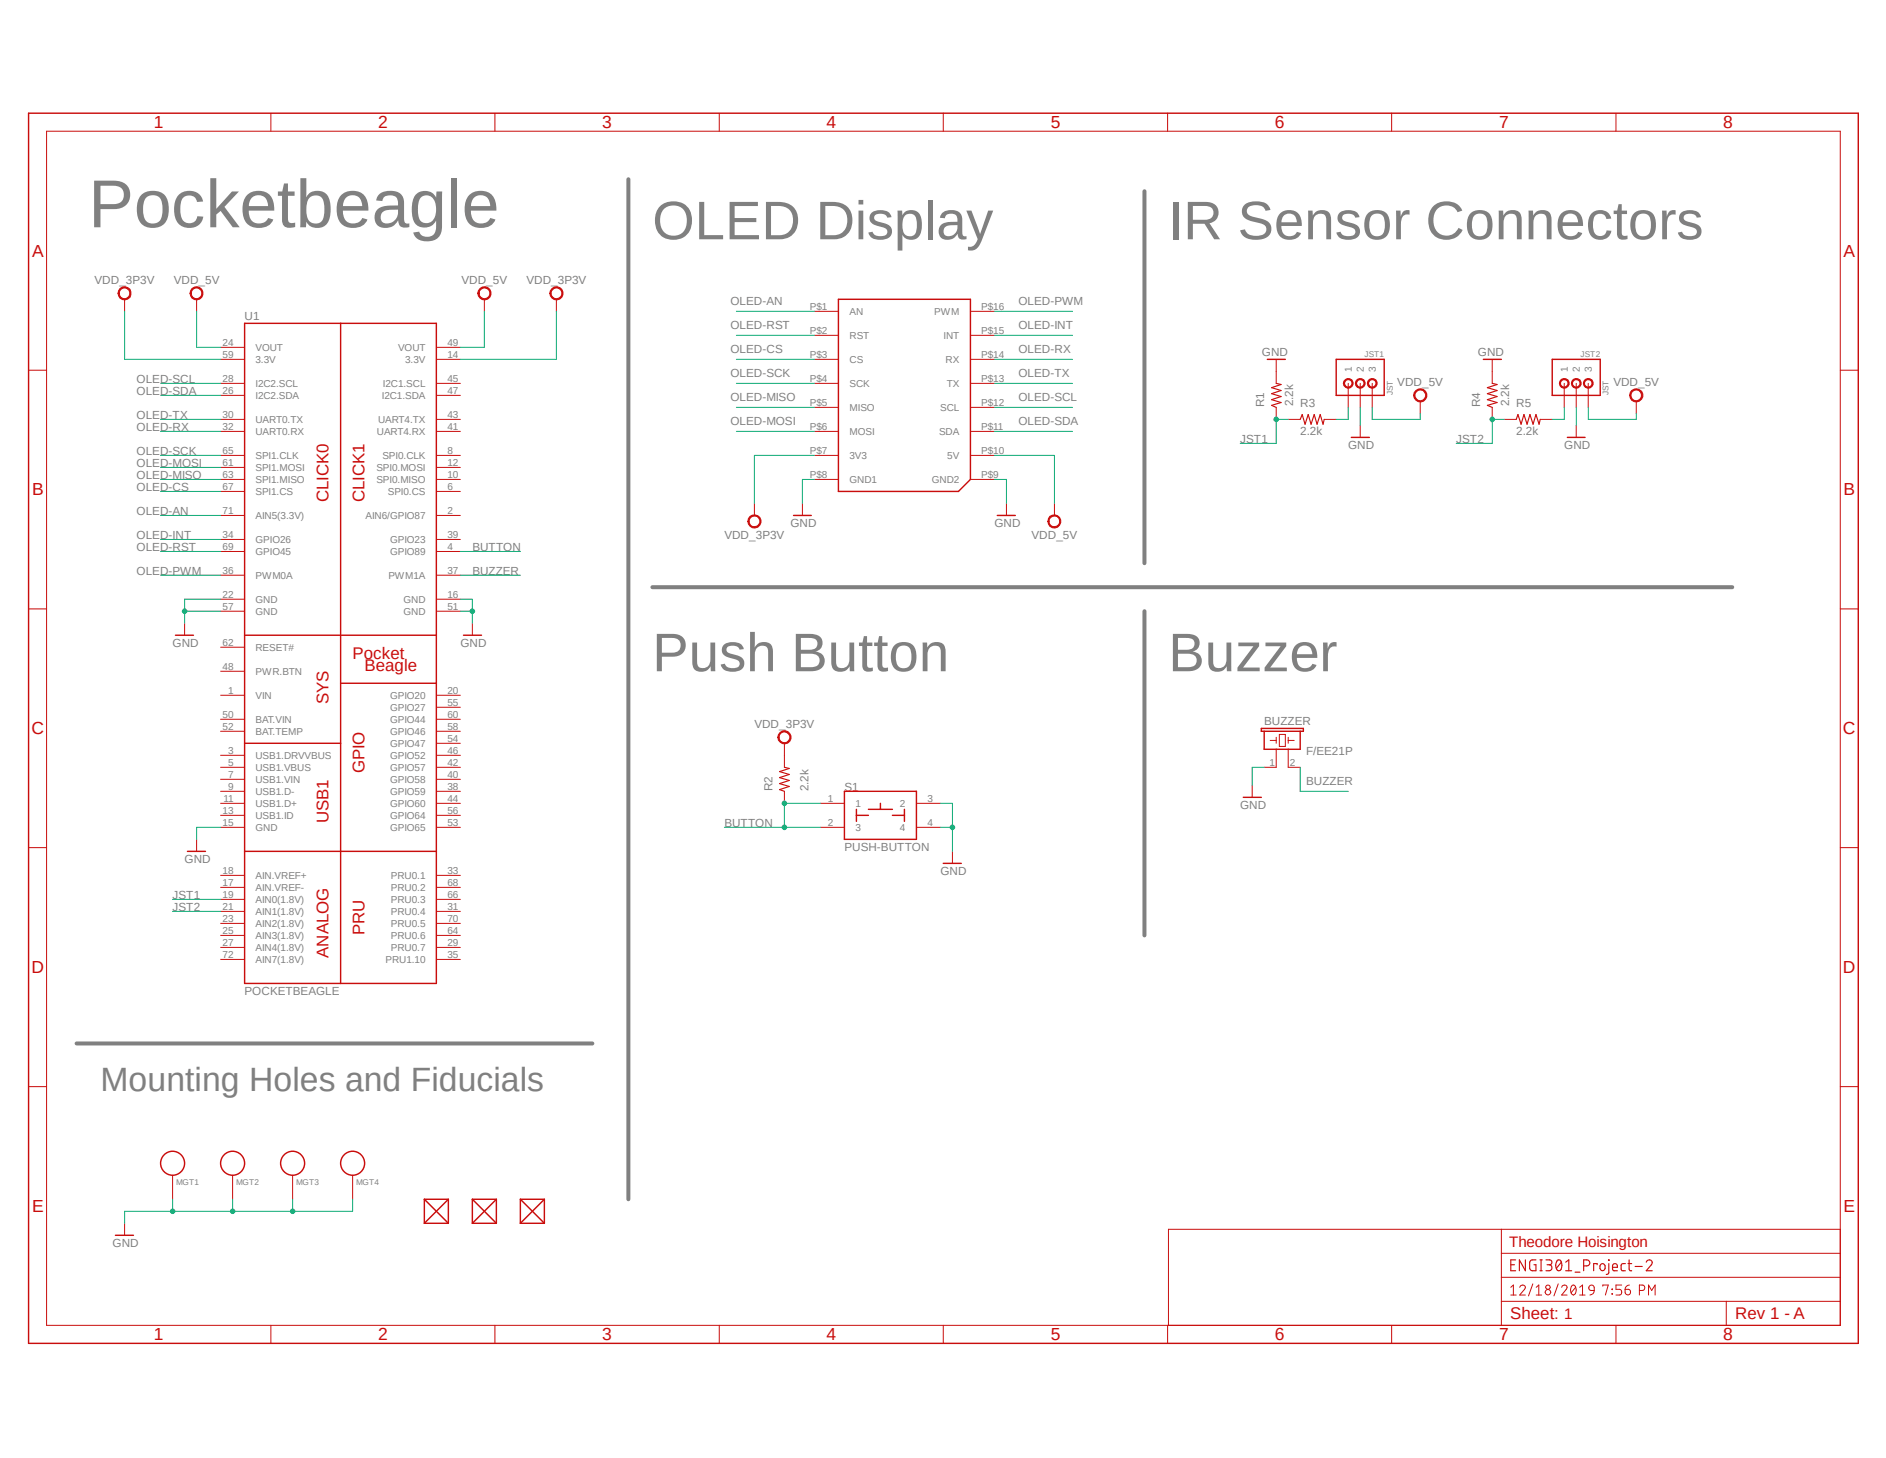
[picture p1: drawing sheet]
<svg xmlns="http://www.w3.org/2000/svg" width="279mm" height="216mm" viewBox="0 0 279 216" stroke-linecap="round" stroke-linejoin="round" font-family="sans-serif">
<path d="M3.9 16.6l271.6 182.7M275.5 16.6l-271.6 182.7" fill="none" stroke="#fff" stroke-width=".15"/>
<path d="M93.1 26.5v151.1M169.5 28.3v55.1M96.6 87h160M169.5 90.5v48M11.3 154.5h76.5" fill="none" stroke="#808080" stroke-width=".59"/>
<g fill="none" stroke="#c90d0c" stroke-width=".15">
<path d="M32.7 53.2h3.5M32.7 51.4h3.5M32.7 58.5h3.5M32.7 56.8h3.5M64.6 53.2h3.6M64.6 51.4h3.6M64.6 58.5h3.6M64.6 56.8h3.6M120.6 53.2h3.6M120.6 56.8h3.6M120.6 46.1h3.6M120.6 49.7h3.6"/>
<path d="M143.8 53.2h3.5M143.8 56.8h3.5M143.8 46.1h3.5M143.8 49.7h3.5M32.7 76.3h3.5M32.7 72.8h3.5M32.7 67.4h3.5M32.7 71h3.5M32.7 69.2h3.5M32.7 62.1h3.5M32.7 63.9h3.5M32.7 79.9h3.5"/>
<path d="M64.6 76.3h3.6M64.6 72.8h3.6M64.6 67.4h3.6M64.6 71h3.6M64.6 69.2h3.6M64.6 62.1h3.6M64.6 63.9h3.6M64.6 79.9h3.6M120.6 67.4h3.6M120.6 71h3.6M120.6 63.9h3.6M120.6 60.3h3.6"/>
<path d="M143.8 67.4h3.5M143.8 71h3.5M143.8 63.9h3.5M143.8 60.3h3.5M233.5 63v1.8M32.7 81.7h3.5M32.7 88.7h3.5M32.7 85.2h3.5M32.7 90.5h3.5M32.7 99.4h3.5M32.7 95.8h3.5M64.6 81.7h3.6"/>
<path d="M64.6 88.7h3.6M64.6 85.2h3.6M64.6 90.5h3.6M32.7 103h3.5M32.7 111.8h3.5M32.7 113.6h3.5M32.7 115.4h3.5M32.7 117.2h3.5M32.7 119h3.5M32.7 106.5h3.5M32.7 108.3h3.5M64.6 103h3.6"/>
<path d="M64.6 111.8h3.6M64.6 113.6h3.6M64.6 115.4h3.6M64.6 117.2h3.6M64.6 119h3.6M64.6 104.7h3.6M64.6 106.5h3.6M64.6 108.3h3.6M64.6 110.1h3.6M185.5 116.3v1.8M188.2 109.6h.9M189.1 111v2.6h-1.8"/>
<path d="M189.1 109.2v.9M189.5 108.8h.9v1.7h-.9zM190.8 111v2.6h1.8M190.8 109.6h.9M190.8 109.2v.9M32.7 120.7h3.5M32.7 122.5h3.5M32.7 131.4h3.5M32.7 133.2h3.5M32.7 135h3.5M32.7 136.7h3.5M32.7 138.5h3.5"/>
<path d="M32.7 129.6h3.5M64.6 120.7h3.6M64.6 122.5h3.6M64.6 131.4h3.6M64.6 133.2h3.6M64.6 135h3.6M64.6 136.7h3.6M64.6 138.5h3.6M64.6 129.6h3.6M32.7 140.3h3.5M32.7 142.1h3.5M64.6 140.3h3.6"/>
<path d="M64.6 142.1h3.6"/>
</g>
<path d="M36.2 47.9h28.4v97.7h-28.4zM50.5 47.9v97.7M124.2 44.3h19.6v26.7l-1.8 1.8h-17.8zM232.2 64.8h2.6M36.2 94.1h28.4M36.2 110.1h14.3M50.5 101.2h14.1M184.2 118.1h2.7M186.9 107.9h6.2v.4h-6.2zM187.3 108.3v2.7h5.3v-2.7M36.2 126.1h28.4" fill="none" stroke="#c90d0c" stroke-width=".21"/>
<path d="M241.7 57.8a.99 .99 0 0 1 1.6 .2 .99 .99 0 0 1-.6 1.5 .99 .99 0 0 1-1.3-1h.2a.8 .8 0 0 1 1-.7 .8 .8 0 0 1 .5 1.1 .8 .8 0 0 1-1.2 .2l-.3-.6h-.2l.1-.4z" fill-rule="evenodd" fill="#c90d0c"/>
<path d="M241.7 57.8a.99 .99 0 0 1 1.6 .2 .99 .99 0 0 1-.6 1.5 .99 .99 0 0 1-1.3-1h.2a.8 .8 0 0 1 1-.7 .8 .8 0 0 1 .5 1.1 .8 .8 0 0 1-1.2 .2l-.3-.6h-.2l.1-.4zM242.4 59.4v1.8" fill="none" stroke="#c90d0c" stroke-width=".15"/>
<path d="M155.5 76.5a.97 .97 0 0 1 1.5 .2 .97 .97 0 0 1-.5 1.4 .97 .97 0 0 1-1.3-.9h.2a.8 .8 0 0 1 1.1-.7 .8 .8 0 0 1 .2 1.3 .8 .8 0 0 1-1.3-.3v-.3h-.2l.1-.4z" fill-rule="evenodd" fill="#c90d0c"/>
<path d="M155.5 76.5a.97 .97 0 0 1 1.5 .2 .97 .97 0 0 1-.5 1.4 .97 .97 0 0 1-1.3-.9h.2a.8 .8 0 0 1 1.1-.7 .8 .8 0 0 1 .2 1.3 .8 .8 0 0 1-1.3-.3v-.3h-.2l.1-.4zM156.2 74.5v1.8" fill="none" stroke="#c90d0c" stroke-width=".15"/>
<path d="M111.1 76.5a.98 .98 0 0 1 1.5 .2 .98 .98 0 0 1-.6 1.4 .98 .98 0 0 1-1.2-.9h.2a.81 .81 0 0 1 1-.8 .81 .81 0 0 1 .4 1.3 .81 .81 0 0 1-1.4-.2v-.3h-.2l.1-.4z" fill-rule="evenodd" fill="#c90d0c"/>
<path d="M111.1 76.5a.98 .98 0 0 1 1.5 .2 .98 .98 0 0 1-.6 1.4 .98 .98 0 0 1-1.2-.9h.2a.81 .81 0 0 1 1-.8 .81 .81 0 0 1 .4 1.3 .81 .81 0 0 1-1.4-.2v-.3h-.2l.1-.4zM111.8 74.5v1.8M118.9 74.5v1.8M149.1 74.5v1.8M70 92.3v1.8" fill="none" stroke="#c90d0c" stroke-width=".15"/>
<path d="M117.6 76.3h2.6M147.7 76.3h2.7M68.7 94.1h2.6" fill="none" stroke="#c90d0c" stroke-width=".21"/>
<path d="M28.4 42.7a.97 .97 0 0 1 1.6 .2 .97 .97 0 0 1-.6 1.4 .97 .97 0 0 1-1.2-.9h.1a.79 .79 0 0 1 1.1-.7 .79 .79 0 0 1 .3 1.2 .79 .79 0 0 1-1.3-.1l-.1-.4h-.1z" fill-rule="evenodd" fill="#c90d0c"/>
<path d="M28.4 42.7a.97 .97 0 0 1 1.6 .2 .97 .97 0 0 1-.6 1.4 .97 .97 0 0 1-1.2-.9h.1a.79 .79 0 0 1 1.1-.7 .79 .79 0 0 1 .3 1.2 .79 .79 0 0 1-1.3-.1l-.1-.4h-.1zM29.1 44.3v1.8" fill="none" stroke="#c90d0c" stroke-width=".15"/>
<path d="M17.8 42.7a.97 .97 0 0 1 1.5 .2 .97 .97 0 0 1-.6 1.4 .97 .97 0 0 1-1.2-.9h.2a.79 .79 0 0 1 1-.7 .79 .79 0 0 1 .3 1.2 .79 .79 0 0 1-1.3-.1v-.4h-.2z" fill-rule="evenodd" fill="#c90d0c"/>
<path d="M17.8 42.7a.97 .97 0 0 1 1.5 .2 .97 .97 0 0 1-.6 1.4 .97 .97 0 0 1-1.2-.9h.2a.79 .79 0 0 1 1-.7 .79 .79 0 0 1 .3 1.2 .79 .79 0 0 1-1.3-.1v-.4h-.2zM18.5 44.3v1.8M27.3 92.3v1.8M121.5 119h3.6M135.8 119h3.5M121.5 122.5h3.6M135.8 122.5h3.5M141.1 126.1v1.7" fill="none" stroke="#c90d0c" stroke-width=".15"/>
<path d="M26 94.1h2.7M125.1 117.2h10.7v7.1h-10.7zM126.9 119.8v1.8M128.7 119.8h3.5M130.4 119v.8M134 119.8v1.8M126.9 120.7h1.8M132.2 120.7h1.8M139.7 127.8h2.7" fill="none" stroke="#c90d0c" stroke-width=".21"/>
<path d="M115.6 108.5a.98 .98 0 0 1 1.5 .3 .98 .98 0 0 1-.7 1.4 .98 .98 0 0 1-1.2-1h.2a.81 .81 0 0 1 1.1-.8 .81 .81 0 0 1 .3 1.3 .81 .81 0 0 1-1.3-.2l-.1-.3h-.2l.1-.4z" fill-rule="evenodd" fill="#c90d0c"/>
<path d="M221.1 53.2v3.6M201.5 63v1.8M221.1 60.3v1.8M222.8 62.1h1.8M228.2 62.1h1.8M115.6 108.5a.98 .98 0 0 1 1.5 .3 .98 .98 0 0 1-.7 1.4 .98 .98 0 0 1-1.2-1h.2a.81 .81 0 0 1 1.1-.8 .81 .81 0 0 1 .3 1.3 .81 .81 0 0 1-1.3-.2l-.1-.3h-.2l.1-.4zM116.2 110.1v3.5M116.2 117.2v1.8" fill="none" stroke="#c90d0c" stroke-width=".15"/>
<path d="M221.1 56.8l.7 .1-1.5 .5 1.5 .4-1.5 .5 1.5 .4-1.5 .5 1.5 .4-1.5 .4 .8 .3M224.6 62.1l.3-.7 .4 1.4 .5-1.4 .4 1.4 .5-1.4 .4 1.4 .4-1.4 .5 1.4 .2-.7M116.2 113.6l.7 .2-1.4 .5 1.4 .4-1.4 .4 1.4 .5-1.4 .4 1.4 .5-1.4 .4 .7 .3" fill="none" stroke="#c90d0c" stroke-width=".17"/>
<path d="M219.8 53.2h2.6M200.2 64.8h2.7" fill="none" stroke="#c90d0c" stroke-width=".21"/>
<path d="M209.8 57.8a.98 .98 0 0 1 1.5 .3 .98 .98 0 0 1-.7 1.4 .98 .98 0 0 1-1.2-1h.2a.79 .79 0 0 1 .9-.7 .79 .79 0 0 1 .6 1.1 .79 .79 0 0 1-1.2 .2l-.3-.6h-.2l.1-.4z" fill-rule="evenodd" fill="#c90d0c"/>
<g fill="none" stroke="#c90d0c" stroke-width=".15">
<path d="M6.9 19.4h265.7v176.9h-265.7zM40.1 16.8v2.6M73.3 16.8v2.6M106.6 16.8v2.6M139.7 16.8v2.6M173 16.8v2.6M206.2 16.8v2.6M239.4 16.8v2.6M4.2 54.8h2.7M189.1 53.2v3.6M209.8 57.8a.98 .98 0 0 1 1.5 .3 .98 .98 0 0 1-.7 1.4 .98 .98 0 0 1-1.2-1h.2a.79 .79 0 0 1 .9-.7 .79 .79 0 0 1 .6 1.1 .79 .79 0 0 1-1.2 .2l-.3-.6h-.2l.1-.4zM210.4 59.4v1.8"/>
<path d="M272.6 54.8h2.7M189.1 60.3v1.8M190.8 62.1h1.8M196.2 62.1h1.8M4.2 90.2h2.7M272.6 90.2h2.7M4.2 125.5h2.7M29.1 124.3v1.8M272.6 125.5h2.7M4.2 160.9h2.7M272.6 160.9h2.7M40.1 196.3v2.6"/>
<path d="M73.3 196.3v2.6M106.6 196.3v2.6M139.7 196.3v2.6M173 196.3v2.6M206.2 196.3v2.6M222.4 192.7h50.2M222.4 182v14.3M222.4 189.1h50.2M222.4 185.6h50.2M223.8 190.6l.4-.3v1.5M223.8 191.8h.8M225.1 190.6a.43 .43 0 0 1 .5-.3 .43 .43 0 0 1 .4 .3l-.2 .3-.7 .9h.9"/>
<path d="M227.1 190.1l-.7 1.8M227.6 191.8h.8M227.6 190.6l.4-.3v1.5M230.8 190.1l-.6 1.8M231.4 190.6a.4 .4 0 0 1 .5-.3 .4 .4 0 0 1 .1 .6l-.6 .9h.8M232.9 190.3h.2a.86 .86 0 0 1 0 1.5 .93 .93 0 0 1-.2-1.5zM233.4 190.6l-.7 .8M234 191.8h.8M234 190.6l.4-.3v1.5M235.4 190.5a.41 .41 0 0 1 .5-.2 .41 .41 0 0 1 .3 .4v.4h-.5a.38 .38 0 0 1-.3-.6zM236.2 191.1a.65 .65 0 0 1-.7 .7M237.4 190.5v-.2h.9l-.5 1.5"/>
<path d="M238.8 190.9l.1 .1zM238.8 191.6h.1zM239.4 196.3v2.6M240.2 190.3h-.8v.6h.5a.43 .43 0 0 1 .4 .4 .43 .43 0 0 1-.4 .5h-.5M240.7 190.9h.6a.42 .42 0 0 1 .3 .5 .42 .42 0 0 1-.5 .3 .42 .42 0 0 1-.4-.4zM241.4 190.3a.65 .65 0 0 0-.7 .6M242.9 191.1h.4a.4 .4 0 0 0 .4-.4 .4 .4 0 0 0-.4-.4h-.4v1.5M244.2 191.8v-1.5l.5 .8 .5-.8v1.5M255.7 192.7v3.6M272.6 182h-99.5v14.3"/>
<circle cx="229.3" cy="190.6" r=".33"/>
<circle cx="229.3" cy="191.3" r=".41"/>
</g>
<g fill="none" stroke="#c90d0c" stroke-width=".17">
<path d="M189.1 56.8l.7 .1-1.4 .5 1.4 .4-1.4 .5 1.4 .4-1.4 .5 1.4 .4-1.4 .4 .7 .3M192.6 62.1l.3-.7 .4 1.4 .5-1.4 .4 1.4 .5-1.4 .4 1.4 .5-1.4 .4 1.4 .2-.7M223.8 187.3h.6M224.5 186.6h-.7v1.6h.7M226 186.6v1.6l-.9-1.6v1.6M227.5 186.6h-.7l-.2 .3v.9l.2 .3 .7 .1v-.9h-.3M228.1 188.2h.4M228.1 186.6h.4M228.3 186.6v1.6M229 186.6h.7a.37 .37 0 0 1 .2 .4 .37 .37 0 0 1-.3 .3h-.4M229.5 187.3h.2a.46 .46 0 0 1 .2 .5 .46 .46 0 0 1-.4 .4h-.5M230.7 186.6h.2a.65 .65 0 0 1 .5 .8 .58 .58 0 0 1-.7 .7 1.27 1.27 0 0 1 0-1.5z"/>
<path d="M231.3 186.9l-.8 .9M231.9 188.2h.9M231.9 186.9l.5-.3v1.6M233.3 188.4h.8M234.6 187.5h.5a.45 .45 0 0 0 .4-.4 .45 .45 0 0 0-.2-.5h-.7v1.6M236.6 187.3v-.2h-.5v1.1M237.2 187.2a.38 .38 0 0 1 .6 .3v.3a.38 .38 0 0 1-.4 .4 .38 .38 0 0 1-.4-.4v-.3zM238.3 186.6h.1zM238.3 187.1v1.4v.1l-.3 .1M238.9 187.7h.7a.38 .38 0 0 0-.2-.6 .38 .38 0 0 0-.5 .4v.4l.1 .3h.6M240.8 187.1l-.5 .1-.1 .2v.5l.1 .3h.5M241.2 187.1h.5"/>
<path d="M241.3 186.6v1.3l.2 .3h.2M242.2 187.5h1.1M243.9 186.9a.44 .44 0 0 1 .6-.3 .44 .44 0 0 1 .1 .7l-.7 .9h.9"/>
</g>
<path d="M4.2 16.8h271.1v182.1h-271.1zM187.7 53.2h2.7M27.8 126.1h2.6" fill="none" stroke="#c90d0c" stroke-width=".21"/>
<path d="M71.1 42.7a.98 .98 0 0 1 1.5 .3 .98 .98 0 0 1-.6 1.4 .98 .98 0 0 1-1.2-1h.2a.8 .8 0 0 1 1-.7 .8 .8 0 0 1 .5 1.1 .8 .8 0 0 1-1.3 .2l-.2-.2v-.4h-.2l.1-.3z" fill-rule="evenodd" fill="#c90d0c"/>
<path d="M71.1 42.7a.98 .98 0 0 1 1.5 .3 .98 .98 0 0 1-.6 1.4 .98 .98 0 0 1-1.2-1h.2a.8 .8 0 0 1 1-.7 .8 .8 0 0 1 .5 1.1 .8 .8 0 0 1-1.3 .2l-.2-.2v-.4h-.2l.1-.3zM71.8 44.3v1.8" fill="none" stroke="#c90d0c" stroke-width=".15"/>
<path d="M81.8 42.7a.98 .98 0 0 1 1.5 .3 .98 .98 0 0 1-.7 1.4 .98 .98 0 0 1-1.2-1h.2a.81 .81 0 0 1 1.1-.8 .81 .81 0 0 1 .3 1.4 .81 .81 0 0 1-1.3-.2l-.1-.4h-.2l.1-.3z" fill-rule="evenodd" fill="#c90d0c"/>
<path d="M81.8 42.7a.98 .98 0 0 1 1.5 .3 .98 .98 0 0 1-.7 1.4 .98 .98 0 0 1-1.2-1h.2a.81 .81 0 0 1 1.1-.8 .81 .81 0 0 1 .3 1.4 .81 .81 0 0 1-1.3-.2l-.1-.4h-.2l.1-.3zM82.4 44.3v1.8M199.7 56.8v3.5M201.5 56.8v3.5M203.3 56.8v3.5M25.6 174v3.6M34.5 174v3.6M43.3 174v3.6M52.2 174v3.6M18.5 181.1v1.8" fill="none" stroke="#c90d0c" stroke-width=".15"/>
<g fill="none" stroke="#c90d0c" stroke-width=".21">
<path d="M198 53.2h7.1v5.3h-7.1zM62.9 177.6l3.5 3.5M62.9 177.6h3.5M62.9 177.6v3.5M66.4 177.6l-3.5 3.5M66.4 177.6v3.5M70 177.6h3.5M70 177.6l3.5 3.5M70 177.6v3.5M73.5 177.6l-3.5 3.5M73.5 177.6v3.5M77.1 177.6h3.5"/>
<path d="M77.1 177.6l3.5 3.5M77.1 177.6v3.5M80.6 177.6l-3.5 3.5M80.6 177.6v3.5M17.1 182.9h2.7M62.9 181.1h3.5M70 181.1h3.5M77.1 181.1h3.5"/>
<circle cx="25.6" cy="172.3" r="1.78"/>
<circle cx="34.5" cy="172.3" r="1.78"/>
<circle cx="43.4" cy="172.3" r="1.78"/>
<circle cx="52.2" cy="172.3" r="1.78"/>
</g>
<path d="M199.3 56.2a.73 .73 0 0 1 1.1 .3 .73 .73 0 0 1-.5 1 .73 .73 0 0 1-.9-.7h.2a.55 .55 0 0 1 .7-.6 .55 .55 0 0 1 .3 .9 .55 .55 0 0 1-.9-.1l-.1-.2h-.2l.1-.4z" fill-rule="evenodd" fill="#c90d0c"/>
<path d="M199.3 56.2a.73 .73 0 0 1 1.1 .3 .73 .73 0 0 1-.5 1 .73 .73 0 0 1-.9-.7h.2a.55 .55 0 0 1 .7-.6 .55 .55 0 0 1 .3 .9 .55 .55 0 0 1-.9-.1l-.1-.2h-.2l.1-.4z" fill="none" stroke="#c90d0c" stroke-width=".15"/>
<path d="M201.1 56.2a.73 .73 0 0 1 1.1 .3 .73 .73 0 0 1-.5 1 .73 .73 0 0 1-.9-.7h.2a.55 .55 0 0 1 .7-.6 .55 .55 0 0 1 .3 .9 .55 .55 0 0 1-1-.1v-.2h-.2l.1-.4z" fill-rule="evenodd" fill="#c90d0c"/>
<path d="M201.1 56.2a.73 .73 0 0 1 1.1 .3 .73 .73 0 0 1-.5 1 .73 .73 0 0 1-.9-.7h.2a.55 .55 0 0 1 .7-.6 .55 .55 0 0 1 .3 .9 .55 .55 0 0 1-1-.1v-.2h-.2l.1-.4z" fill="none" stroke="#c90d0c" stroke-width=".15"/>
<path d="M202.9 56.2a.73 .73 0 0 1 1.1 .3 .73 .73 0 0 1-.5 1 .73 .73 0 0 1-.9-.7h.1a.55 .55 0 0 1 .7-.6 .55 .55 0 0 1 .3 .9 .55 .55 0 0 1-.9-.1l-.1-.2h-.1v-.4z" fill-rule="evenodd" fill="#c90d0c"/>
<path d="M202.9 56.2a.73 .73 0 0 1 1.1 .3 .73 .73 0 0 1-.5 1 .73 .73 0 0 1-.9-.7h.1a.55 .55 0 0 1 .7-.6 .55 .55 0 0 1 .3 .9 .55 .55 0 0 1-.9-.1l-.1-.2h-.1v-.4zM231.7 56.8v3.5M233.5 56.8v3.5M235.3 56.8v3.5" fill="none" stroke="#c90d0c" stroke-width=".15"/>
<path d="M230 53.2h7.1v5.3h-7.1z" fill="none" stroke="#c90d0c" stroke-width=".21"/>
<path d="M231.3 56.2a.73 .73 0 0 1 1.1 .3 .73 .73 0 0 1-.5 1 .73 .73 0 0 1-.9-.7h.2a.56 .56 0 0 1 .8-.5 .56 .56 0 0 1 .1 .9 .56 .56 0 0 1-.9-.2v-.2h-.2l.1-.4z" fill-rule="evenodd" fill="#c90d0c"/>
<path d="M231.3 56.2a.73 .73 0 0 1 1.1 .3 .73 .73 0 0 1-.5 1 .73 .73 0 0 1-.9-.7h.2a.56 .56 0 0 1 .8-.5 .56 .56 0 0 1 .1 .9 .56 .56 0 0 1-.9-.2v-.2h-.2l.1-.4z" fill="none" stroke="#c90d0c" stroke-width=".15"/>
<path d="M233.1 56.2a.73 .73 0 0 1 1.1 .3 .73 .73 0 0 1-.5 1 .73 .73 0 0 1-.9-.7h.2a.56 .56 0 0 1 .8-.5 .56 .56 0 0 1 .1 .9 .56 .56 0 0 1-.9-.2v-.2h-.2l.1-.4z" fill-rule="evenodd" fill="#c90d0c"/>
<path d="M233.1 56.2a.73 .73 0 0 1 1.1 .3 .73 .73 0 0 1-.5 1 .73 .73 0 0 1-.9-.7h.2a.56 .56 0 0 1 .8-.5 .56 .56 0 0 1 .1 .9 .56 .56 0 0 1-.9-.2v-.2h-.2l.1-.4z" fill="none" stroke="#c90d0c" stroke-width=".15"/>
<path d="M234.9 56.2a.73 .73 0 0 1 1.1 .3 .73 .73 0 0 1-.5 1 .73 .73 0 0 1-.9-.7h.1a.56 .56 0 0 1 .8-.5 .56 .56 0 0 1 .2 .9 .56 .56 0 0 1-.9-.2l-.1-.2h-.1l.1-.4z" fill-rule="evenodd" fill="#c90d0c"/>
<path d="M234.9 56.2a.73 .73 0 0 1 1.1 .3 .73 .73 0 0 1-.5 1 .73 .73 0 0 1-.9-.7h.1a.56 .56 0 0 1 .8-.5 .56 .56 0 0 1 .2 .9 .56 .56 0 0 1-.9-.2l-.1-.2h-.1l.1-.4z" fill="none" stroke="#c90d0c" stroke-width=".15"/>
<path d="M120.6 71h-1.7v3.5M147.3 71h1.8v3.5M68.2 88.7h1.8v1.8h-1.8M187.3 113.6h-1.8v2.7" fill="none" stroke="#0dab76" stroke-width=".15"/>
<circle cx="70" cy="90.5" r=".33" fill="#0dab76"/>
<g fill="none" stroke="#0dab76" stroke-width=".15">
<path d="M27.3 90.5h5.4M32.7 88.7h-5.4v3.6M70 90.5v1.8"/>
<circle cx="70" cy="90.5" r=".33"/>
</g>
<circle cx="27.4" cy="90.5" r=".33" fill="#0dab76"/>
<g fill="none" stroke="#0dab76" stroke-width=".15">
<path d="M139.3 119h1.8v7.1M139.3 122.5h1.8"/>
<circle cx="27.4" cy="90.5" r=".33"/>
</g>
<circle cx="141.1" cy="122.5" r=".33" fill="#0dab76"/>
<g fill="none" stroke="#0dab76" stroke-width=".15">
<path d="M32.7 122.5h-3.6v1.8M43.3 177.6v1.8M52.2 177.6v1.8h-33.7v1.7"/>
<circle cx="141.1" cy="122.5" r=".33"/>
</g>
<circle cx="43.4" cy="179.4" r=".33" fill="#0dab76"/>
<g fill="none" stroke="#0dab76" stroke-width=".15">
<path d="M34.5 177.6v1.8"/>
<circle cx="43.4" cy="179.4" r=".33"/>
</g>
<circle cx="34.5" cy="179.4" r=".33" fill="#0dab76"/>
<g fill="none" stroke="#0dab76" stroke-width=".15">
<path d="M25.6 177.6v1.8"/>
<circle cx="34.5" cy="179.4" r=".33"/>
</g>
<circle cx="25.6" cy="179.4" r=".33" fill="#0dab76"/>
<g fill="none" stroke="#0dab76" stroke-width=".15">
<path d="M18.5 46.1v7.1h14.2M23.8 56.8h8.9M23.8 58.5h8.9M29.1 46.1v5.3h3.6M71.8 46.1v5.3h-3.6M82.4 46.1v7.1h-14.2M109.1 46.1h11.5M109.1 49.7h11.5M109.1 53.2h11.5M109.1 56.8h11.5M147.3 46.1h11.6M147.3 49.7h11.6"/>
<path d="M147.3 53.2h11.6M147.3 56.8h11.6M23.8 67.4h8.9M23.8 62.1h8.9M23.8 76.3h8.9M23.8 72.8h8.9M23.8 71h8.9M23.8 63.9h8.9M23.8 69.2h8.9M23.8 79.9h8.9M109.1 60.3h11.5M109.1 63.9h11.5"/>
<path d="M120.6 67.4h-8.8v7.1M147.3 67.4h8.9v7.1M147.3 60.3h11.6M147.3 63.9h11.6M201.5 60.3v2.7M203.3 60.3v1.8h7.1v-.9M233.5 60.3v2.7M235.3 60.3v1.8h7.1v-.9M23.8 85.2h8.9M23.8 81.7h8.9M68.2 85.2h8.9M121.5 119h-5.3v3.5h5.3"/>
<path d="M192.6 113.6v3.6h7.1"/>
<circle cx="25.6" cy="179.4" r=".33"/>
</g>
<circle cx="116.2" cy="119" r=".33" fill="#0dab76"/>
<g fill="none" stroke="#0dab76" stroke-width=".15">
<path d="M107.3 122.5h8.9"/>
<circle cx="116.2" cy="119" r=".33"/>
</g>
<circle cx="116.2" cy="122.5" r=".33" fill="#0dab76"/>
<g fill="none" stroke="#0dab76" stroke-width=".15">
<path d="M190.8 62.1h-1.7v3.6M199.7 60.3v1.8h-1.7M68.2 81.7h8.9"/>
<circle cx="116.2" cy="122.5" r=".33"/>
</g>
<circle cx="189.1" cy="62.1" r=".33" fill="#0dab76"/>
<g fill="none" stroke="#0dab76" stroke-width=".15">
<path d="M183.7 65.7h5.4M222.8 62.1h-1.7v3.6M231.7 60.3v1.8h-1.7M25.6 133.2h7.1"/>
<circle cx="189.1" cy="62.1" r=".33"/>
</g>
<circle cx="221.1" cy="62.1" r=".33" fill="#0dab76"/>
<g fill="none" stroke="#0dab76" stroke-width=".15">
<path d="M215.7 65.7h5.4M25.6 135h7.1"/>
<circle cx="221.1" cy="62.1" r=".33"/>
</g>
<text font-size="10" fill="#808080" x="13.1" y="33.7">Pocketbeagle</text>
<g font-size="8" fill="#808080">
<text x="96.6" y="35.4">OLED Display</text>
<text x="173.1" y="35.4">IR Sensor Connectors</text>
<text x="96.6" y="99.4">Push Button</text>
<text x="173.1" y="99.4">Buzzer</text>
</g>
<text font-size="5" fill="#808080" x="14.9" y="161.6">Mounting Holes and Fiducials</text>
<g font-size="2.6" fill="#c90d0c">
<text x="22.8" y="19">1</text>
<text x="56" y="19">2</text>
<text x="89.2" y="19">3</text>
<text x="122.4" y="19">4</text>
<text x="155.7" y="19">5</text>
<text x="188.8" y="19">6</text>
<text x="222.1" y="19">7</text>
<text x="255.3" y="19">8</text>
<text x="4.7" y="38">A</text>
<text x="273.1" y="38">A</text>
<text x="4.7" y="73.4">B</text>
<text x="273.1" y="73.4">B</text>
<text x="4.7" y="108.8">C</text>
<text x="273" y="108.8">C</text>
<text x="4.7" y="144.1">D</text>
<text x="273" y="144.1">D</text>
<text x="4.7" y="179.4">E</text>
<text x="273.1" y="179.4">E</text>
<text x="22.8" y="198.5">1</text>
<text x="56" y="198.5">2</text>
<text x="89.2" y="198.5">3</text>
<text x="122.4" y="198.5">4</text>
<text x="155.7" y="198.5">5</text>
<text x="188.8" y="198.5">6</text>
<text x="222.1" y="198.5">7</text>
<text x="255.3" y="198.5">8</text>
</g>
<g font-size="2.5" fill="#c90d0c">
<text x="48.7" y="74.4" transform="rotate(-90 48.7 74.4)">CLICK0</text>
<text x="54" y="74.4" transform="rotate(-90 54 74.4)">CLICK1</text>
<text x="52.2" y="97.6">Pocket</text>
<text x="54" y="99.4">Beagle</text>
<text x="48.7" y="104.3" transform="rotate(-90 48.7 104.3)">SYS</text>
<text x="54" y="114.5" transform="rotate(-90 54 114.5)">GPIO</text>
<text x="48.7" y="121.9" transform="rotate(-90 48.7 121.9)">USB1</text>
<text x="48.7" y="141.8" transform="rotate(-90 48.7 141.8)">ANALOG</text>
<text x="54" y="138.5" transform="rotate(-90 54 138.5)">PRU</text>
<text x="223.7" y="195.4">Sheet: 1</text>
<text x="257.1" y="195.4">Rev 1 - A</text>
</g>
<text font-size="2.2" fill="#c90d0c" x="223.6" y="184.7">Theodore Hoisington</text>
<g font-size="1.7" fill="#808080">
<text x="14" y="42.1">VDD_3P3V</text>
<text x="25.7" y="42.1">VDD_5V</text>
<text x="36.2" y="47.3">U1</text>
<text x="68.4" y="42.1">VDD_5V</text>
<text x="78" y="42.1">VDD_3P3V</text>
<text x="108.2" y="45.2">OLED-AN</text>
<text x="150.9" y="45.2">OLED-PWM</text>
<text x="108.2" y="48.8">OLED-RST</text>
<text x="108.2" y="52.3">OLED-CS</text>
<text x="150.9" y="48.8">OLED-INT</text>
<text x="150.9" y="52.3">OLED-RX</text>
<text x="186.9" y="52.7">GND</text>
<text x="218.9" y="52.7">GND</text>
<text x="20.2" y="56.8">OLED-SCL</text>
<text x="20.2" y="58.5">OLED-SDA</text>
<text x="108.2" y="55.9">OLED-SCK</text>
<text x="108.2" y="59.4">OLED-MISO</text>
<text x="150.9" y="55.9">OLED-TX</text>
<text x="150.9" y="59.4">OLED-SCL</text>
<text x="207" y="57.2">VDD_5V</text>
<text x="239" y="57.2">VDD_5V</text>
<text x="20.2" y="63.9">OLED-RX</text>
<text x="20.2" y="62.1">OLED-TX</text>
<text x="108.2" y="63">OLED-MOSI</text>
<text x="150.9" y="63">OLED-SDA</text>
<text x="183.7" y="65.7">JST1</text>
<text x="187.3" y="60.3" transform="rotate(-90 187.3 60.3)">R1</text>
<text x="191.6" y="60.2" transform="rotate(-90 191.6 60.2)">2.2k</text>
<text x="192.6" y="64.4">2.2k</text>
<text x="192.6" y="60.3">R3</text>
<text x="215.7" y="65.7">JST2</text>
<text x="219.3" y="60.3" transform="rotate(-90 219.3 60.3)">R4</text>
<text x="223.6" y="60.2" transform="rotate(-90 223.6 60.2)">2.2k</text>
<text x="224.6" y="64.4">2.2k</text>
<text x="224.6" y="60.3">R5</text>
<text x="20.2" y="67.4">OLED-SCK</text>
<text x="20.2" y="71">OLED-MISO</text>
<text x="20.2" y="69.2">OLED-MOSI</text>
<text x="199.7" y="66.5">GND</text>
<text x="231.7" y="66.5">GND</text>
<text x="20.2" y="76.3">OLED-AN</text>
<text x="20.2" y="72.8">OLED-CS</text>
<text x="20.2" y="81.7">OLED-RST</text>
<text x="20.2" y="79.9">OLED-INT</text>
<text x="70" y="81.7">BUTTON</text>
<text x="107.3" y="79.8">VDD_3P3V</text>
<text x="117.1" y="78.1">GND</text>
<text x="147.3" y="78.1">GND</text>
<text x="152.8" y="79.8">VDD_5V</text>
<text x="20.2" y="85.2">OLED-PWM</text>
<text x="70" y="85.2">BUZZER</text>
<text x="25.6" y="95.8">GND</text>
<text x="68.2" y="95.8">GND</text>
<text x="111.8" y="107.8">VDD_3P3V</text>
<text x="187.3" y="107.4">BUZZER</text>
<text x="193.5" y="111.8">F/EE21P</text>
<text x="114.4" y="117.2" transform="rotate(-90 114.4 117.2)">R2</text>
<text x="119.8" y="117.2" transform="rotate(-90 119.8 117.2)">2.2k</text>
<text x="125.1" y="117.2">S1</text>
<text x="183.7" y="119.8">GND</text>
<text x="193.5" y="116.3">BUZZER</text>
<text x="107.3" y="122.5">BUTTON</text>
<text x="27.3" y="127.8">GND</text>
<text x="125.1" y="126.1">PUSH-BUTTON</text>
<text x="139.3" y="129.6">GND</text>
<text x="25.6" y="133.2">JST1</text>
<text x="25.6" y="135">JST2</text>
<text x="36.2" y="147.4">POCKETBEAGLE</text>
<text x="16.7" y="184.7">GND</text>
</g>
<g font-size="1.5" fill="#808080">
<text x="120" y="45.8">P$1</text>
<text x="125.9" y="46.7">AN</text>
<text x="138.4" y="46.6">PWM</text>
<text x="145.4" y="45.8">P$16</text>
<text x="33" y="51.2">24</text>
<text x="33" y="53">59</text>
<text x="37.8" y="52">VOUT</text>
<text x="37.8" y="53.8">3.3V</text>
<text x="59" y="51.9">VOUT</text>
<text x="60" y="53.7">3.3V</text>
<text x="66.3" y="53">14</text>
<text x="66.3" y="51.2">49</text>
<text x="120" y="49.4">P$2</text>
<text x="120" y="53">P$3</text>
<text x="125.9" y="50.2">RST</text>
<text x="125.9" y="53.8">CS</text>
<text x="139.8" y="50.2">INT</text>
<text x="140.1" y="53.7">RX</text>
<text x="145.4" y="53">P$14</text>
<text x="145.4" y="49.4">P$15</text>
<text x="33" y="58.3">26</text>
<text x="33" y="56.5">28</text>
<text x="37.8" y="59.1">I2C2.SDA</text>
<text x="37.8" y="57.3">I2C2.SCL</text>
<text x="56.6" y="59.1">I2C1.SDA</text>
<text x="56.7" y="57.3">I2C1.SCL</text>
<text x="66.3" y="56.5">45</text>
<text x="66.3" y="58.3">47</text>
<text x="120" y="56.5">P$4</text>
<text x="125.9" y="57.3">SCK</text>
<text x="140.3" y="57.3">TX</text>
<text x="145.4" y="56.5">P$13</text>
<text x="200.3" y="55.1" transform="rotate(-90 200.3 55.1)">1</text>
<text x="202.1" y="55.1" transform="rotate(-90 202.1 55.1)">2</text>
<text x="203.8" y="55.1" transform="rotate(-90 203.8 55.1)">3</text>
<text x="232.3" y="55.1" transform="rotate(-90 232.3 55.1)">1</text>
<text x="234.1" y="55.1" transform="rotate(-90 234.1 55.1)">2</text>
<text x="235.8" y="55.1" transform="rotate(-90 235.8 55.1)">3</text>
<text x="33" y="61.8">30</text>
<text x="33" y="63.6">32</text>
<text x="37.8" y="62.6">UART0.TX</text>
<text x="37.8" y="64.4">UART0.RX</text>
<text x="55.8" y="64.4">UART4.RX</text>
<text x="56" y="62.6">UART4.TX</text>
<text x="66.3" y="63.6">41</text>
<text x="66.3" y="61.8">43</text>
<text x="120" y="60.1">P$5</text>
<text x="120" y="63.6">P$6</text>
<text x="125.9" y="60.8">MISO</text>
<text x="125.9" y="64.4">MOSI</text>
<text x="139.1" y="64.4">SDA</text>
<text x="139.3" y="60.8">SCL</text>
<text x="145.4" y="63.6">P$11</text>
<text x="145.4" y="60.1">P$12</text>
<text x="33" y="69">61</text>
<text x="33" y="70.7">63</text>
<text x="33" y="67.2">65</text>
<text x="37.8" y="69.7">SPI1.MOSI</text>
<text x="37.8" y="71.5">SPI1.MISO</text>
<text x="37.8" y="67.9">SPI1.CLK</text>
<text x="55.8" y="71.5">SPI0.MISO</text>
<text x="55.8" y="69.7">SPI0.MOSI</text>
<text x="56.6" y="67.9">SPI0.CLK</text>
<text x="66.3" y="67.2">8</text>
<text x="66.3" y="70.7">10</text>
<text x="66.3" y="69">12</text>
<text x="120" y="67.2">P$7</text>
<text x="120" y="70.7">P$8</text>
<text x="125.9" y="67.9">3V3</text>
<text x="125.9" y="71.5">GND1</text>
<text x="138.1" y="71.5">GND2</text>
<text x="140.3" y="67.9">5V</text>
<text x="145.4" y="70.7">P$9</text>
<text x="145.4" y="67.2">P$10</text>
<text x="33" y="72.5">67</text>
<text x="33" y="76.1">71</text>
<text x="37.8" y="73.3">SPI1.CS</text>
<text x="37.8" y="76.8">AIN5(3.3V)</text>
<text x="54.1" y="76.8">AIN6/GPIO87</text>
<text x="57.4" y="73.3">SPI0.CS</text>
<text x="66.3" y="76.1">2</text>
<text x="66.3" y="72.5">6</text>
<text x="33" y="79.6">34</text>
<text x="33" y="81.4">69</text>
<text x="37.8" y="80.4">GPIO26</text>
<text x="37.8" y="82.2">GPIO45</text>
<text x="57.8" y="82.2">GPIO89</text>
<text x="57.8" y="80.4">GPIO23</text>
<text x="66.3" y="81.4">4</text>
<text x="66.3" y="79.6">39</text>
<text x="33" y="88.5">22</text>
<text x="33" y="85">36</text>
<text x="37.8" y="89.3">GND</text>
<text x="37.8" y="85.7">PWM0A</text>
<text x="57.5" y="85.7">PWM1A</text>
<text x="59.8" y="89.3">GND</text>
<text x="66.3" y="88.5">16</text>
<text x="66.3" y="85">37</text>
<text x="33" y="90.3">57</text>
<text x="33" y="95.6">62</text>
<text x="37.8" y="91.1">GND</text>
<text x="59.8" y="91.1">GND</text>
<text x="66.3" y="90.3">51</text>
<text x="33" y="99.1">48</text>
<text x="37.8" y="99.9">PWR.BTN</text>
<text x="37.8" y="96.4">RESET#</text>
<text x="33" y="106.3">50</text>
<text x="33.8" y="102.7">1</text>
<text x="37.8" y="103.5">VIN</text>
<text x="37.8" y="107.1">BAT.VIN</text>
<text x="57.8" y="103.5">GPIO20</text>
<text x="57.8" y="105.3">GPIO27</text>
<text x="57.8" y="107.1">GPIO44</text>
<text x="66.3" y="102.7">20</text>
<text x="66.3" y="104.5">55</text>
<text x="66.3" y="106.3">60</text>
<text x="33" y="108">52</text>
<text x="33.8" y="111.6">3</text>
<text x="33.8" y="113.4">5</text>
<text x="37.8" y="112.4">USB1.DRVVBUS</text>
<text x="37.8" y="108.8">BAT.TEMP</text>
<text x="57.8" y="112.4">GPIO52</text>
<text x="57.8" y="110.6">GPIO47</text>
<text x="57.8" y="108.8">GPIO46</text>
<text x="66.3" y="113.4">42</text>
<text x="66.3" y="111.6">46</text>
<text x="66.3" y="109.8">54</text>
<text x="66.3" y="108">58</text>
<text x="188" y="113.4">1</text>
<text x="191.1" y="113.4">2</text>
<text x="33.1" y="118.7">11</text>
<text x="33.8" y="115.1">7</text>
<text x="33.8" y="116.9">9</text>
<text x="37.8" y="114.2">USB1.VBUS</text>
<text x="37.8" y="116">USB1.VIN</text>
<text x="37.8" y="117.7">USB1.D-</text>
<text x="37.8" y="119.5">USB1.D+</text>
<text x="57.8" y="117.7">GPIO59</text>
<text x="57.8" y="116">GPIO58</text>
<text x="57.8" y="114.2">GPIO57</text>
<text x="57.8" y="119.5">GPIO60</text>
<text x="66.3" y="116.9">38</text>
<text x="66.3" y="115.1">40</text>
<text x="66.3" y="118.7">44</text>
<text x="122.6" y="118.7">1</text>
<text x="126.7" y="119.5">1</text>
<text x="133.3" y="119.5">2</text>
<text x="137.4" y="118.7">3</text>
<text x="33" y="120.5">13</text>
<text x="33" y="122.3">15</text>
<text x="37.8" y="121.3">USB1.ID</text>
<text x="37.8" y="123.1">GND</text>
<text x="57.8" y="123">GPIO65</text>
<text x="57.8" y="121.2">GPIO64</text>
<text x="66.3" y="122.3">53</text>
<text x="66.3" y="120.5">56</text>
<text x="122.6" y="122.3">2</text>
<text x="126.7" y="123.1">3</text>
<text x="133.3" y="123">4</text>
<text x="137.4" y="122.3">4</text>
<text x="33" y="131.1">17</text>
<text x="33" y="129.4">18</text>
<text x="37.8" y="131.9">AIN.VREF-</text>
<text x="37.8" y="130.2">AIN.VREF+</text>
<text x="57.9" y="130.1">PRU0.1</text>
<text x="57.9" y="131.9">PRU0.2</text>
<text x="66.3" y="129.4">33</text>
<text x="66.3" y="131.1">68</text>
<text x="33" y="132.9">19</text>
<text x="33" y="134.7">21</text>
<text x="33" y="136.5">23</text>
<text x="37.8" y="133.7">AIN0(1.8V)</text>
<text x="37.8" y="135.5">AIN1(1.8V)</text>
<text x="37.8" y="137.2">AIN2(1.8V)</text>
<text x="57.9" y="135.5">PRU0.4</text>
<text x="57.9" y="133.7">PRU0.3</text>
<text x="57.9" y="137.2">PRU0.5</text>
<text x="66.3" y="134.7">31</text>
<text x="66.3" y="132.9">66</text>
<text x="66.3" y="136.5">70</text>
<text x="33" y="138.3">25</text>
<text x="33" y="140">27</text>
<text x="33" y="141.8">72</text>
<text x="37.8" y="139">AIN3(1.8V)</text>
<text x="37.8" y="140.8">AIN4(1.8V)</text>
<text x="37.8" y="142.6">AIN7(1.8V)</text>
<text x="57.1" y="142.6">PRU1.10</text>
<text x="57.9" y="140.8">PRU0.7</text>
<text x="57.9" y="139">PRU0.6</text>
<text x="66.3" y="140">29</text>
<text x="66.3" y="141.8">35</text>
<text x="66.3" y="138.3">64</text>
</g>
<g font-size="1.2" fill="#808080">
<text x="202.1" y="52.9">JST1</text>
<text x="234.1" y="52.9">JST2</text>
<text x="206.3" y="58.5" transform="rotate(-90 206.3 58.5)">JST</text>
<text x="238.3" y="58.5" transform="rotate(-90 238.3 58.5)">JST</text>
<text x="26.1" y="175.5">MGT1</text>
<text x="35" y="175.5">MGT2</text>
<text x="43.9" y="175.5">MGT3</text>
<text x="52.7" y="175.5">MGT4</text>
</g>
</svg>
